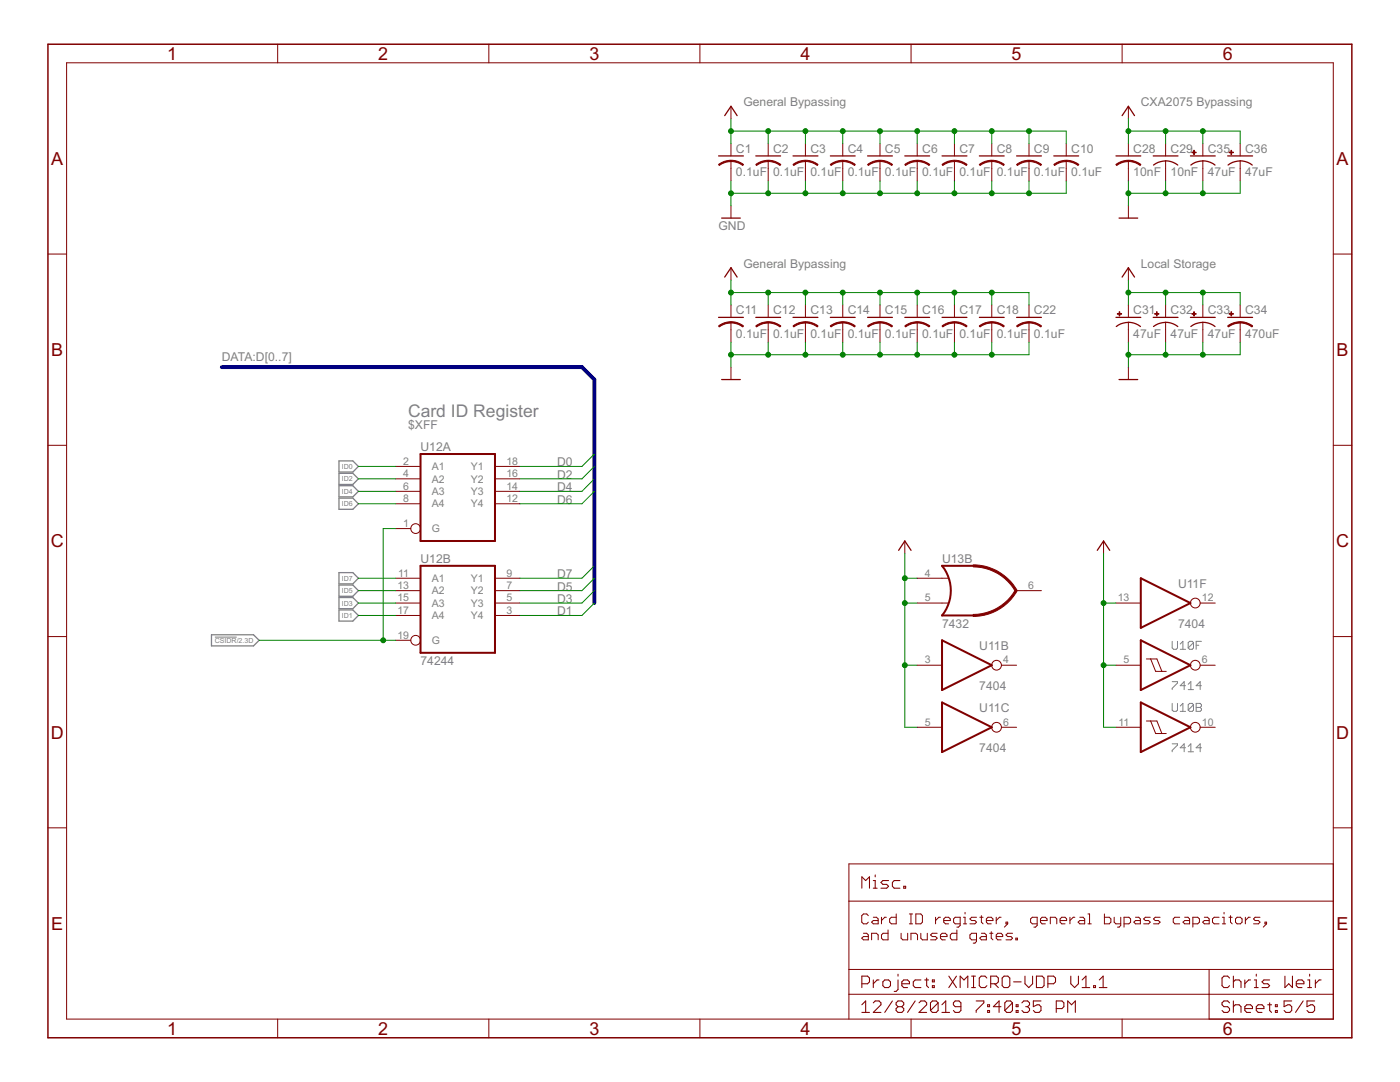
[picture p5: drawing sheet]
<svg xmlns="http://www.w3.org/2000/svg" width="279mm" height="216mm" viewBox="0 0 279 216" stroke-linecap="round" stroke-linejoin="round" font-family="sans-serif">
<g fill="none" stroke="#808080" stroke-width=".2">
<path d="M42.9 127.1h4.3M233.9 136h1.1v.3l-1.1 1.1v.2M233.9 128v1.3l.3 .3h.5l.3-.3v-1.3M235.5 129.6h1.1M235.5 128.5l.6-.5v1.6M236.6 136.8h-1.1l.8-.8v1.6M237.1 136.5l.6-.5v1.6M237.1 137.6h1.1M238.2 128.2v1.1l-.3 .3h-.5l-.3-.3M238.2 128.2l-.3-.2h-.5l-.3 .2v1.1M238.2 128.2l-1.1 1.1M238.7 128.8h.5"/>
<path d="M239.8 136.8h-1.1l.8-.8v1.6M239.8 128h-1.1v1.6M233.9 140.4v1.3l.3 .2h.5l.3-.2v-1.3M233.9 148.4h1.1v.3l-1.1 1v.3M235.5 140.9l.6-.5v1.5M235.5 141.9h1.1M236.6 149.2h-1.1l.8-.8v1.6M237.1 148.9l.6-.5v1.6M237.1 150h1.1M238.2 140.6l-.3-.2h-.5l-.3 .2v1.1M238.2 140.6v1.1l-.3 .2h-.5l-.3-.2M238.2 140.6l-1.1 1.1"/>
<path d="M238.7 140.4h.8l.3 .2v.3l-.3 .3 .3 .2v.3l-.3 .2h-.8zM238.7 141.2h.8M239.8 149.2h-1.1l.8-.8v1.6"/>
</g>
<path d="M67.6 99.4h2.8l1.1 1.1-1.1 1.1h-2.8zM67.6 92h2.8l1.1 1.1-1.1 1.1h-2.8zM67.6 94.4h2.8l1.1 1.1-1.1 1.2h-2.8zM67.6 96.9h2.8l1.1 1.1-1.1 1.1h-2.8zM67.6 114.3h2.8l1.1 1.1-1.1 1.1h-2.8zM67.6 116.7h2.8l1.1 1.2-1.1 1.1h-2.8zM67.6 119.2h2.8l1.1 1.1-1.1 1.2h-2.8zM42.2 126.7h8.4l1.1 1.1-1.1 1.1h-8.4zM67.6 121.7h2.8l1.1 1.1-1.1 1.1h-2.8z" fill="none" stroke="#808080" stroke-width=".25"/>
<path d="M9.6 8.8h260.2v198.3h-260.2z" fill="none" stroke="#800000" stroke-width=".3"/>
<g fill="none" stroke="#800000" stroke-width=".2">
<path d="M13.3 12.5h252.8v190.8h-252.8zM55.4 8.8v3.7M97.6 8.8v3.7M139.7 8.8v3.7M181.8 8.8v3.7M223.9 8.8v3.7M145.9 21.2v2.5M145.9 28.6v2.5M145.9 32.1v4M153.3 28.6v2.5M153.3 32.1v4M160.7 28.6v2.5"/>
<path d="M160.7 32.1v4M168.2 28.6v2.5M168.2 32.1v4M175.6 28.6v2.5M175.6 32.1v4M183 28.6v2.5M183 32.1v4M190.5 28.6v2.5M190.5 32.1v4M197.9 28.6v2.5M197.9 32.1v4M205.4 28.6v2.5"/>
<path d="M205.4 32.1v4M212.8 28.6v2.5M212.8 32.1v4M225.2 21.2v2.5M225.2 28.6v2.5M225.2 32.1v4M232.6 28.6v2.5M232.6 32.1v4M240.1 28.6v2.5M240.1 32.1v4M247.5 28.6v2.5M247.5 32.1v4"/>
<path d="M9.6 50.7h3.7M145.9 41v2.5M145.9 53.4v2.5M225.2 41v2.5M225.2 53.4v2.5M266.1 50.7h3.7M145.9 60.9v2.4M145.9 64.3v4M145.9 73.3v2.4M153.3 60.9v2.4M153.3 64.3v4M160.7 60.9v2.4"/>
<path d="M160.7 64.3v4M168.2 60.9v2.4M168.2 64.3v4M175.6 60.9v2.4M175.6 64.3v4M183 60.9v2.4M183 64.3v4M190.5 60.9v2.4M190.5 64.3v4M197.9 60.9v2.4M197.9 64.3v4M205.4 60.9v2.4"/>
<path d="M205.4 64.3v4M225.2 60.9v2.4M225.2 64.3v4M225.2 73.3v2.4M232.6 60.9v2.4M232.6 64.3v4M240.1 60.9v2.4M240.1 64.3v4M247.5 60.9v2.4M247.5 64.3v4M9.6 88.9h3.7M79 93.1h4.9"/>
<path d="M79 95.5h4.9M79 98h4.9M98.8 93.1h4.9M98.8 95.5h4.9M98.8 98h4.9M266.1 88.9h3.7M79 105.5h3M79 100.5h4.9M79 115.4h4.9M79 117.9h4.9M98.8 100.5h4.9M98.8 115.4h4.9"/>
<path d="M98.8 117.9h4.9M180.6 107.9v2.5M183 115.4h6.3M202.9 117.9h4.9M220.2 107.9v2.5M9.6 127h3.7M79 127.8h3M79 120.3h4.9M79 122.8h4.9M98.8 120.3h4.9M98.8 122.8h4.9M183 120.3h6.3"/>
<path d="M183 132.7h5M199.9 132.7h3M222.7 120.3h5M222.7 132.7h5M228.8 131.5h2.1l1 2.5M229.6 131.5l1 2.5h2.1M239.5 120.3h3M239.5 132.7h3M266.1 127h3.7M183 145.1h5M199.9 145.1h3M222.7 145.1h5"/>
<path d="M228.8 143.9h2.1l1 2.5M229.6 143.9l1 2.5h2.1M239.5 145.1h3M9.6 165.2h3.7M169.4 179.8h96.7M266.1 165.2h3.7M266.1 172.4h-96.7v30.9M169.4 193.4h96.7M169.4 198.4h96.7M172.3 186.2h.7l.3 .4v.9h-1l-.3-.3 .3-.3h1M173.3 182.7l-.3-.3h-.7l-.3 .3v1.3l.3 .3h.7l.3-.3M173.9 187.5v-1.3h1l.4 .4v.9"/>
<path d="M174.3 183h.6l.4 .4v.9h-1l-.4-.3 .4-.3h1M175.9 183v1.3M176.9 183h-.3l-.7 .7M177.2 185.6v1.9h-1l-.3-.3v-.6l.3-.4h1M178.9 182.4v1.9h-1l-.4-.3v-.6l.4-.4h1M179.8 186.2v1l.4 .3h.9v-1.3M181.5 182.4h.6M181.5 184.3h.6M181.8 182.4v1.9M181.8 187.5v-1.3h1l.3 .4v.9M182.8 182.4h1l.3 .3v1.3l-.3 .3h-1zM183.8 186.2v1l.3 .3h1v-1.3"/>
<path d="M186.7 183v1.3M187 186.2h-.9l-.4 .4 .4 .3h.6l.3 .3-.3 .3h-1M187.7 183h-.3l-.7 .7M187.7 186.9h1.3v-.3l-.3-.4h-.7l-.3 .4v.6l.3 .3h.7M188.3 183.7h1.4v-.3l-.4-.4h-.6l-.4 .4v.6l.4 .3h.6M191 185.6v1.9h-1l-.3-.3v-.6l.3-.4h1M191.6 184.3h-1l-.3-.3v-.6l.3-.4h1v1.7l-.3 .3h-.3M192.3 184.3h.6M192.3 183h.3v1.3M192.6 182.1v.3M194.9 183h-1l-.3 .4 .3 .3h.7l.3 .3-.3 .3h-1M194.9 187.5h-1l-.3-.3v-.6l.3-.4h1v1.7l-.3 .3h-.4"/>
<path d="M195.5 183h.7M195.9 182.7v1.3l.3 .3M195.9 186.2h.6l.3 .4v.9h-.9l-.4-.3 .4-.3h.9M196.8 183.7h1.4v-.3l-.4-.4h-.6l-.4 .4v.6l.4 .3h.6M197.5 186.2h.7M197.8 185.9v1.3l.4 .3M198.8 183v1.3M198.8 186.9h1.3v-.3l-.3-.4h-.7l-.3 .4v.6l.3 .3h.7M199.8 183h-.3l-.7 .7M200.8 184h.3v.3h-.3zM201.1 184.3l-.7 .7M202.1 186.2h-1l-.3 .4 .3 .3h.7l.3 .3-.3 .3h-1"/>
<path d="M202.7 187.2h.4v.3h-.4zM207 184.3h-1l-.3-.3v-.6l.3-.4h1v1.7l-.3 .3h-.4M207.6 183.7h1.4v-.3l-.4-.4h-.6l-.4 .4v.6l.4 .3h.6M209.6 184.3v-1.3h1l.3 .4v.9M211.6 183.7h1.3v-.3l-.3-.4h-.7l-.3 .4v.6l.3 .3h.7M213.5 183v1.3M214.5 183h-.3l-.7 .7M215.5 183h.7l.3 .4v.9h-1l-.3-.3 .3-.3h1M217.1 182.4h.3v1.9M217.1 184.3h.7M220.4 182.4v1.9h1l.3-.3v-.6l-.3-.4h-1M222.4 183v1l.3 .3h1"/>
<path d="M223.7 183v1.7l-.3 .3h-.4M224.3 184.3h1l.3-.3v-.6l-.3-.4h-1v2M226.6 183h.7l.3 .4v.9h-1l-.3-.3 .3-.3h1M229.6 183h-1l-.4 .4 .4 .3h.6l.4 .3-.4 .3h-1M231.5 183h-1l-.3 .4 .3 .3h.7l.3 .3-.3 .3h-1M235.4 183h-.9l-.4 .4v.6l.4 .3h.9M236.4 183h.7l.3 .4v.9h-1l-.3-.3 .3-.3h1M238.1 184.3h.9l.4-.3v-.6l-.4-.4h-.9v2M240.3 183h.7l.3 .4v.9h-1l-.3-.3 .3-.3h1M241.3 193.4v9.9M243.3 183h-1l-.3 .4v.6l.3 .3h1M243.9 184.3h.7"/>
<path d="M243.9 183h.4v1.3M244.3 182.1v.3M245.3 183h.6M245.6 182.7v1.3l.3 .3M246.9 183h.6l.4 .4v.6l-.4 .3h-.6l-.3-.3v-.6zM248.5 183v1.3M249.5 183h-.3l-.7 .7M251.5 183h-1l-.3 .4 .3 .3h.6l.4 .3-.4 .3h-.9M252.5 184h.3v.3h-.3zM252.8 184.3l-.7 .7M55.4 203.3v3.8M97.6 203.3v3.8"/>
<path d="M139.7 203.3v3.8M181.8 203.3v3.8M223.9 203.3v3.8"/>
<circle cx="83" cy="105.5" r=".97"/>
<circle cx="83" cy="127.8" r=".97"/>
<circle cx="198.9" cy="132.7" r=".97"/>
<circle cx="238.5" cy="120.3" r=".97"/>
<circle cx="238.5" cy="132.7" r=".97"/>
<circle cx="198.9" cy="145.1" r=".97"/>
<circle cx="238.5" cy="145.1" r=".97"/>
</g>
<g fill="none" stroke="#800000" stroke-width=".21">
<path d="M172 177.2v-2.2l.8 .7 .7-.7v2.2M174.3 175.7h.4v1.5M174.3 177.2h.7M174.7 174.6v.4M177.3 175.7h-1.1l-.4 .4 .4 .4h.8l.3 .3-.3 .4h-1.2M179.6 175.7h-1.1l-.4 .4v.7l.4 .4h1.1M180.4 176.8h.3v.4h-.3zM172 196.3h1.1l.4-.4v-.7l-.4-.4h-1.1v2.3M174.3 195.5v1.6M175.4 195.5h-.4l-.7 .8M176.6 195.5h.7l.4 .4v.8l-.4 .4h-.7l-.4-.4v-.8zM178.1 199.7l-1.5 2.3"/>
<path d="M179.2 195.5v1.9l-.4 .4h-.3M179.2 194.4v.4M180 196.3h1.5v-.4l-.4-.4h-.7l-.4 .4v.8l.4 .4h.7M182.6 199.7l-1.5 2.3M183.8 195.5h-1.2l-.3 .4v.8l.3 .4h1.2M184.6 195.5h.7M184.9 195.2v1.5l.4 .4M186.1 195.5h.4v.4h-.4zM186.1 196.7h.4v.4h-.4zM189.4 194.8l1.5 2.3M190.9 194.8l-1.5 2.3M191.6 197.1v-2.3l.8 .7 .7-.7v2.3"/>
<path d="M193.9 194.8h.8M193.9 197.1h.8M194.3 194.8v2.3M194.8 199.7h1.5v.4l-1.5 1.5v.4M197 195.2l-.4-.4h-.8l-.4 .4v1.5l.4 .4h.8l.4-.4M197.7 196.3h1.2l.3-.4v-.7l-.3-.4h-1.2v2.3M198.5 196.3l.7 .8M200.4 194.8h.7l.4 .4v1.5l-.4 .4h-.7l-.4-.4v-1.5zM202.3 195.9h1.5M204.6 194.8v1.5l.7 .8 .8-.8v-1.5M206.8 194.8h1.2l.4 .4v1.5l-.4 .4h-1.2zM207.8 199.7h-1.6v1.2l.8-.4h.4l.4 .4v.7l-.4 .4h-.8l-.4-.4"/>
<path d="M209.1 196.3h1.2l.4-.4v-.7l-.4-.4h-1.2v2.3M213.7 194.8v1.5l.8 .8 .7-.8v-1.5M216 197.1h1.5M216 195.5l.7-.7v2.3M218.2 196.7h.4v.4h-.4zM219.4 197.1h1.5M219.4 195.5l.8-.7v2.3M245.4 195.2l-.4-.4h-.7l-.4 .4v1.5l.4 .4h.7l.4-.4M246.1 195.9l.4-.4h.8l.4 .4v1.2M246.1 194.8v2.3M246.1 199.7v2.3M248.4 195.5v1.6"/>
<path d="M249.6 195.5h-.4l-.8 .8M250.3 195.5h.4v1.6M250.3 197.1h.8M250.7 194.4v.4M253.4 195.5h-1.2l-.3 .4 .3 .4h.8l.4 .4-.4 .4h-1.1M256.4 194.8v2.3l.8-.8 .7 .8v-2.3M257.8 199.7h-1.5v1.2l.7-.4h.4l.4 .4v.7l-.4 .4h-.8l-.3-.4M258.7 196.3h1.5v-.4l-.4-.4h-.7l-.4 .4v.8l.4 .4h.7M260.1 199.7l-1.5 2.3M261 195.5h.4v1.6M261 197.1h.7M261.4 194.4v.4"/>
<path d="M262.4 199.7h-1.6v1.2l.8-.4h.4l.4 .4v.7l-.4 .4h-.8l-.4-.4M262.5 195.5v1.6M263.7 195.5h-.4l-.8 .8M172 202h1.5M172 200.5l.8-.8v2.3M174.3 200.1l.4-.4h.7l.4 .4v.4l-1.5 1.5h1.5M179.2 200.9l-.4-.4v-.4l.4-.4h.8l.4 .4v.4l-.4 .4M179.2 200.9l-.4 .4v.3l.4 .4h.8l.4-.4v-.3l-.4-.4M179.2 200.9h.8M183.4 200.1l.4-.4h.8l.3 .4v.4l-1.5 1.5h1.5M187.2 200.1l-.4-.4h-.7l-.4 .4v1.5M187.2 200.1v1.5l-.4 .4h-.7l-.4-.4"/>
<path d="M187.2 200.1l-1.5 1.5M188 202h1.5M188 200.5l.7-.8v2.3M191.8 200.9h-1.2l-.3-.4v-.4l.3-.4h.8l.4 .4v1.5l-.4 .4h-.8l-.3-.4M197.1 200.5h.4v.4h-.4zM197.1 201.6h.4v.4h-.4zM199.8 200.9h-1.6l1.2-1.2v2.3M202.1 200.1l-.4-.4h-.8l-.4 .4v1.5M202.1 200.1v1.5l-.4 .4h-.8l-.4-.4M202.1 200.1l-1.6 1.5M202.8 200.5h.4v.4h-.4zM202.8 201.6h.4v.4h-.4z"/>
<path d="M203.9 200.1l.4-.4h.8l.4 .4v.4l-.4 .4M204.7 200.9h.4M205.1 200.9l.4 .4v.3l-.4 .4h-.8l-.4-.4M210.8 201.3h1.1l.4-.4v-.8l-.4-.4h-1.1v2.3M213.1 202v-2.3l.7 .8 .8-.8v2.3M245.4 200.1l-.4-.4h-.7l-.4 .4v.4l.4 .4h.7l.4 .4v.3l-.4 .4h-.7l-.4-.4M246.1 200.9l.4-.4h.8l.4 .4v1.1M248.4 201.3h1.6v-.4l-.4-.4h-.8l-.4 .4v.7l.4 .4h.8M250.7 201.3h1.5v-.4l-.3-.4h-.8l-.4 .4v.7l.4 .4h.8M253 200.5h.8M253.4 200.1v1.5l.4 .4M254.5 200.5h.4v.4h-.4z"/>
<path d="M254.5 201.6h.4v.4h-.4z"/>
</g>
<path d="M83.9 90.6h14.9v17.3h-14.9zM83.9 112.9h14.9v17.4h-14.9zM194.2 112.9h-6.2a7.9 7.9 0 0 1 0 9.9h6.2M227.7 115.4l9.9 4.9-9.9 5zM188 127.8l9.9 4.9-9.9 5zM227.7 127.8l9.9 4.9-9.9 5zM188 140.2l9.9 4.9-9.9 5zM227.7 140.2l9.9 4.9-9.9 5z" fill="none" stroke="#800000" stroke-width=".4"/>
<g fill="#800000" stroke="#800000" stroke-width=".2">
<path d="M194.2 122.6a9.6 9.6 0 0 0 8.4-4.9l.4 .2a10 10 0 0 1-8.8 5.1z" fill-rule="evenodd"/>
<path d="M194.2 112.7a10 10 0 0 1 8.8 5.1l-.4 .2a9.6 9.6 0 0 0-8.4-4.9z" fill-rule="evenodd"/>
<path d="M183 64.2l1.4 .2 1.2 .6-.2 .2-.9-.5-1.5-.3z" fill-rule="evenodd"/>
<path d="M180.6 65l1.1-.6 1.3-.2v.3l-.9 .1-1.4 .6z" fill-rule="evenodd"/>
<path d="M175.6 64.2l1.4 .2 1.1 .6-.1 .2-.9-.5-1.5-.3z" fill-rule="evenodd"/>
<path d="M173.1 65l1.2-.6 1.3-.2v.3l-1 .1-1.3 .6z" fill-rule="evenodd"/>
<path d="M168.2 64.2l1.3 .2 1.2 .6-.2 .2-.8-.5-1.5-.3z" fill-rule="evenodd"/>
<path d="M165.7 65l1.2-.6 1.3-.2v.3l-1 .1-1.3 .6z" fill-rule="evenodd"/>
<path d="M153.3 64.2l1.3 .2 1.2 .6-.1 .2-.9-.5-1.5-.3z" fill-rule="evenodd"/>
<path d="M150.8 65l1.2-.6 1.3-.2v.3l-1 .1-1.3 .6z" fill-rule="evenodd"/>
<path d="M160.7 32l1.4 .2 1.2 .6-.2 .2-.9-.5-1.5-.3z" fill-rule="evenodd"/>
<path d="M158.3 32.8l1.1-.6 1.3-.2v.2l-.9 .2-1.4 .6z" fill-rule="evenodd"/>
<path d="M175.6 32l1.4 .2 1.1 .6-.1 .2-.9-.5-1.5-.3z" fill-rule="evenodd"/>
<path d="M173.1 32.8l1.2-.6 1.3-.2v.2l-1 .2-1.3 .6z" fill-rule="evenodd"/>
<path d="M153.3 32l1.3 .2 1.2 .6-.1 .2-.9-.5-1.5-.3z" fill-rule="evenodd"/>
<path d="M150.8 32.8l1.2-.6 1.3-.2v.2l-1 .2-1.3 .6z" fill-rule="evenodd"/>
<path d="M168.2 32l1.3 .2 1.2 .6-.2 .2-.8-.5-1.5-.3z" fill-rule="evenodd"/>
<path d="M165.7 32.8l1.2-.6 1.3-.2v.2l-1 .2-1.3 .6z" fill-rule="evenodd"/>
<path d="M183 32l1.4 .2 1.2 .6-.2 .2-.9-.5-1.5-.3z" fill-rule="evenodd"/>
<path d="M180.6 32.8l1.1-.6 1.3-.2v.2l-.9 .2-1.4 .6z" fill-rule="evenodd"/>
<path d="M197.9 64.2l1.3 .2 1.2 .6-.1 .2-.9-.5-1.5-.3z" fill-rule="evenodd"/>
<path d="M195.4 65l1.2-.6 1.3-.2v.3l-1 .1-1.3 .6z" fill-rule="evenodd"/>
<path d="M247.5 64.2l1.3 .2 1.2 .6-.1 .2-.9-.5-1.5-.3z" fill-rule="evenodd"/>
<path d="M245 65l1.2-.6 1.3-.2v.3l-1 .1-1.3 .6z" fill-rule="evenodd"/>
<path d="M145.9 32l1.3 .2 1.2 .6-.2 .2-.8-.5-1.5-.3z" fill-rule="evenodd"/>
<path d="M143.4 32.8l1.2-.6 1.3-.2v.2l-1 .2-1.3 .6z" fill-rule="evenodd"/>
<path d="M160.7 64.2l1.4 .2 1.2 .6-.2 .2-.9-.5-1.5-.3z" fill-rule="evenodd"/>
<path d="M158.3 65l1.1-.6 1.3-.2v.3l-.9 .1-1.4 .6z" fill-rule="evenodd"/>
<path d="M205.4 32l1.3 .2 1.2 .6-.2 .2-.9-.5-1.4-.3z" fill-rule="evenodd"/>
<path d="M202.9 32.8l1.1-.6 1.4-.2v.2l-1 .2-1.4 .6z" fill-rule="evenodd"/>
<path d="M197.9 32l1.3 .2 1.2 .6-.1 .2-.9-.5-1.5-.3z" fill-rule="evenodd"/>
<path d="M195.4 32.8l1.2-.6 1.3-.2v.2l-1 .2-1.3 .6z" fill-rule="evenodd"/>
<path d="M190.5 32l1.3 .2 1.2 .6-.2 .2-.8-.5-1.5-.3z" fill-rule="evenodd"/>
<path d="M188 32.8l1.2-.6 1.3-.2v.2l-1 .2-1.3 .6z" fill-rule="evenodd"/>
<path d="M212.8 32l1.3 .2 1.2 .6-.2 .2-.8-.5-1.5-.3z" fill-rule="evenodd"/>
<path d="M210.3 32.8l1.2-.6 1.3-.2v.2l-1 .2-1.3 .6z" fill-rule="evenodd"/>
<path d="M145.9 64.2l1.3 .2 1.2 .6-.2 .2-.8-.5-1.5-.3z" fill-rule="evenodd"/>
<path d="M143.4 65l1.2-.6 1.3-.2v.3l-1 .1-1.3 .6z" fill-rule="evenodd"/>
<path d="M190.5 64.2l1.3 .2 1.2 .6-.2 .2-.8-.5-1.5-.3z" fill-rule="evenodd"/>
<path d="M188 65l1.2-.6 1.3-.2v.3l-1 .1-1.3 .6z" fill-rule="evenodd"/>
<path d="M205.4 64.2l1.3 .2 1.2 .6-.2 .2-.9-.5-1.4-.3z" fill-rule="evenodd"/>
<path d="M202.9 65l1.1-.6 1.4-.2v.3l-1 .1-1.4 .6z" fill-rule="evenodd"/>
<path d="M225.2 32l1.3 .2 1.2 .6-.2 .2-.8-.5-1.5-.3z" fill-rule="evenodd"/>
<path d="M222.7 32.8l1.2-.6 1.3-.2v.2l-1 .2-1.3 .6z" fill-rule="evenodd"/>
</g>
<g fill="none" stroke="#800000" stroke-width=".25">
<path d="M143.4 31.1h5M144.6 23.1l1.3-1.9 1.2 1.9M150.8 31.1h5M158.3 31.1h4.9M165.7 31.1h5M173.1 31.1h5M180.6 31.1h4.9M188 31.1h5M195.5 31.1h4.9M202.9 31.1h4.9M210.3 31.1h5M222.7 31.1h5"/>
<path d="M223.9 23.1l1.3-1.9 1.2 1.9M230.1 31.1h5M232.6 32.1l1.5 .3 1 .5M232.6 32.1l-1.5 .3-.9 .5M237.6 31.1h4.9M240.1 32.1l1.5 .3 .9 .5M240.1 32.1l-1.6 .3-.8 .5M245 31.1h5M247.5 32.1l1.5 .3 .9 .5M247.5 32.1l-1.5 .3-.9 .5M144 43.5h3.7M144.6 55.3l1.3-1.9 1.2 1.9"/>
<path d="M223.3 43.5h3.8M223.9 55.3l1.3-1.9 1.2 1.9M143.4 63.3h5M144 75.7h3.7M150.8 63.3h5M158.3 63.3h4.9M165.7 63.3h5M173.1 63.3h5M180.6 63.3h4.9M188 63.3h5M195.5 63.3h4.9M202.9 63.3h4.9"/>
<path d="M222.7 63.3h5M222.8 65.2a3.9 3.9 0 0 1 4.8 0M223.3 75.7h3.8M230.1 63.3h5M230.2 65.2a3.9 3.9 0 0 1 4.9 0M237.6 63.3h4.9M237.7 65.2a3.9 3.9 0 0 1 4.8 0M245 63.3h5M179.3 109.8l1.3-1.9 1.2 1.9M219 109.8l1.2-1.9 1.3 1.9"/>
</g>
<g fill="#800000" stroke="#800000" stroke-width=".2">
<path d="M245.3 62.6h.8v.1h-.8z"/>
<path d="M245.7 62.2h.1v.9h-.1z"/>
<path d="M230.4 62.6h.9v.1h-.9z"/>
<path d="M230.8 62.2h.1v.9h-.1z"/>
<path d="M223 62.6h.8v.1h-.8z"/>
<path d="M223.4 62.2h.1v.9h-.1z"/>
<path d="M237.9 62.6h.8v.1h-.8z"/>
<path d="M238.2 62.2h.2v.9h-.2z"/>
<path d="M245.3 30.4h.8v.1h-.8z"/>
<path d="M245.7 30h.1v.8h-.1z"/>
<path d="M237.9 30.4h.8v.1h-.8z"/>
<path d="M238.2 30h.2v.8h-.2z"/>
</g>
<path d="M44.3 73.3h71.8l2.5 2.4v44.6" fill="none" stroke="#000080" stroke-width=".76"/>
<g fill="none" stroke="#008000" stroke-width=".2">
<path d="M145.9 23.7v4.9M145.9 36.1v4.9M145.9 26.2h66.9v2.4M153.3 26.2v2.4M153.3 36.1v2.5M160.7 26.2v2.4M160.7 36.1v2.5M168.2 26.2v2.4M168.2 36.1v2.5M175.6 26.2v2.4M175.6 36.1v2.5M183 26.2v2.4"/>
<path d="M183 36.1v2.5M190.5 26.2v2.4M190.5 36.1v2.5M197.9 26.2v2.4M197.9 36.1v2.5M205.4 26.2v2.4M205.4 36.1v2.5M212.8 36.1v2.5h-66.9M225.2 26.2h22.3v2.4M225.2 23.7v4.9M225.2 36.1v4.9M232.6 26.2v2.4"/>
<path d="M232.6 36.1v2.5M240.1 26.2v2.4M240.1 36.1v2.5M247.5 36.1v2.5h-22.3M145.9 55.9v5M145.9 58.4h59.5v2.5M153.3 58.4v2.5M160.7 58.4v2.5M168.2 58.4v2.5M175.6 58.4v2.5M183 58.4v2.5M190.5 58.4v2.5"/>
<path d="M197.9 58.4v2.5M225.2 58.4h22.3v2.5M225.2 55.9v5M232.6 58.4v2.5M240.1 58.4v2.5M145.9 68.3v5M153.3 68.3v2.5M160.7 68.3v2.5M168.2 68.3v2.5M175.6 68.3v2.5M183 68.3v2.5M190.5 68.3v2.5"/>
<path d="M197.9 68.3v2.5M205.4 68.3v2.5h-59.5M225.2 68.3v5M232.6 68.3v2.5M240.1 68.3v2.5M247.5 68.3v2.5h-22.3M71.5 98h7.5M71.5 95.5h7.5M71.5 93.1h7.5M118.6 98l-2.5 2.5h-12.4M118.6 95.5l-2.5 2.5h-12.4M118.6 93.1l-2.5 2.4h-12.4"/>
<path d="M118.6 90.6l-2.5 2.5h-12.4M71.5 115.4h7.5M71.5 100.5h7.5M71.5 117.9h7.5M79 105.5h-2.5v22.3M118.6 112.9l-2.5 2.5h-12.4M118.6 115.4l-2.5 2.5h-12.4M118.6 117.9l-2.5 2.4h-12.4M180.6 115.4h2.4M180.6 110.4v34.7h2.4M220.2 110.4v34.7h2.5M51.7 127.8h27.3"/>
<path d="M71.5 120.3h7.5M71.5 122.8h7.5M118.6 120.3l-2.5 2.5h-12.4M180.6 120.3h2.4M180.6 132.7h2.4M220.2 120.3h2.5M220.2 132.7h2.5"/>
</g>
<g fill="#008000" stroke="#008000" stroke-width=".2">
<circle cx="76.5" cy="127.8" r=".49"/>
<circle cx="180.6" cy="132.7" r=".49"/>
<circle cx="180.6" cy="115.4" r=".49"/>
<circle cx="180.6" cy="120.3" r=".49"/>
<circle cx="145.9" cy="26.2" r=".49"/>
<circle cx="153.3" cy="26.2" r=".49"/>
<circle cx="160.7" cy="26.2" r=".49"/>
<circle cx="168.2" cy="26.2" r=".49"/>
<circle cx="175.6" cy="26.2" r=".49"/>
<circle cx="183" cy="26.2" r=".49"/>
<circle cx="190.5" cy="26.2" r=".49"/>
<circle cx="197.9" cy="26.2" r=".49"/>
<circle cx="205.4" cy="26.2" r=".49"/>
<circle cx="145.9" cy="58.4" r=".49"/>
<circle cx="153.3" cy="58.4" r=".49"/>
<circle cx="160.7" cy="58.4" r=".49"/>
<circle cx="168.2" cy="58.4" r=".49"/>
<circle cx="175.6" cy="58.4" r=".49"/>
<circle cx="183" cy="58.4" r=".49"/>
<circle cx="190.5" cy="58.4" r=".49"/>
<circle cx="197.9" cy="58.4" r=".49"/>
<circle cx="240.1" cy="58.4" r=".49"/>
<circle cx="225.2" cy="58.4" r=".49"/>
<circle cx="232.6" cy="58.4" r=".49"/>
<circle cx="220.2" cy="132.7" r=".49"/>
<circle cx="220.2" cy="120.3" r=".49"/>
<circle cx="225.2" cy="26.2" r=".49"/>
<circle cx="232.6" cy="26.2" r=".49"/>
<circle cx="240.1" cy="26.2" r=".49"/>
<circle cx="205.4" cy="38.6" r=".49"/>
<circle cx="197.9" cy="38.6" r=".49"/>
<circle cx="190.5" cy="38.6" r=".49"/>
<circle cx="183" cy="38.6" r=".49"/>
<circle cx="175.6" cy="38.6" r=".49"/>
<circle cx="168.2" cy="38.6" r=".49"/>
<circle cx="160.7" cy="38.6" r=".49"/>
<circle cx="153.3" cy="38.6" r=".49"/>
<circle cx="145.9" cy="38.6" r=".49"/>
<circle cx="145.9" cy="70.8" r=".49"/>
<circle cx="153.3" cy="70.8" r=".49"/>
<circle cx="160.7" cy="70.8" r=".49"/>
<circle cx="168.2" cy="70.8" r=".49"/>
<circle cx="175.6" cy="70.8" r=".49"/>
<circle cx="197.9" cy="70.8" r=".49"/>
<circle cx="190.5" cy="70.8" r=".49"/>
<circle cx="183" cy="70.8" r=".49"/>
<circle cx="240.1" cy="70.8" r=".49"/>
<circle cx="232.6" cy="70.8" r=".49"/>
<circle cx="225.2" cy="70.8" r=".49"/>
<circle cx="225.2" cy="38.6" r=".49"/>
<circle cx="240.1" cy="38.6" r=".49"/>
<circle cx="232.6" cy="38.6" r=".49"/>
</g>
<g font-size="4" fill="#800000">
<text x="33.4" y="11.9">1</text>
<text x="75.5" y="11.9">2</text>
<text x="117.6" y="11.9">3</text>
<text x="159.8" y="11.9">4</text>
<text x="201.9" y="11.9">5</text>
<text x="244" y="11.9">6</text>
<text x="10.2" y="32.9">A</text>
<text x="266.8" y="32.9">A</text>
<text x="10.2" y="71.1">B</text>
<text x="266.8" y="71.1">B</text>
<text x="10.1" y="109.2">C</text>
<text x="266.6" y="109.2">C</text>
<text x="10.1" y="147.4">D</text>
<text x="266.6" y="147.4">D</text>
<text x="10.2" y="185.5">E</text>
<text x="266.8" y="185.5">E</text>
<text x="33.4" y="206.5">1</text>
<text x="75.5" y="206.5">2</text>
<text x="117.6" y="206.5">3</text>
<text x="159.8" y="206.5">4</text>
<text x="201.9" y="206.5">5</text>
<text x="244" y="206.5">6</text>
</g>
<text font-size="3.9" fill="#808080" x="81.4" y="83.2">Card ID Register</text>
<g font-size="2.7" fill="#808080">
<text x="148.4" y="21.2">General Bypassing</text>
<text x="227.7" y="21.2">CXA2075 Bypassing</text>
<text x="146.9" y="35.2">0.1uF</text>
<text x="146.9" y="30.5">C1</text>
<text x="154.3" y="35.2">0.1uF</text>
<text x="154.3" y="30.5">C2</text>
<text x="161.7" y="35.2">0.1uF</text>
<text x="161.7" y="30.5">C3</text>
<text x="169.2" y="35.2">0.1uF</text>
<text x="169.2" y="30.5">C4</text>
<text x="176.6" y="35.2">0.1uF</text>
<text x="176.6" y="30.5">C5</text>
<text x="184" y="35.2">0.1uF</text>
<text x="184" y="30.5">C6</text>
<text x="191.5" y="35.2">0.1uF</text>
<text x="191.5" y="30.5">C7</text>
<text x="198.9" y="35.2">0.1uF</text>
<text x="198.9" y="30.5">C8</text>
<text x="206.4" y="35.2">0.1uF</text>
<text x="206.4" y="30.5">C9</text>
<text x="213.8" y="35.2">0.1uF</text>
<text x="213.8" y="30.5">C10</text>
<text x="226.2" y="35.2">10nF</text>
<text x="226.2" y="30.5">C28</text>
<text x="233.6" y="35.2">10nF</text>
<text x="233.6" y="30.5">C29</text>
<text x="241" y="35.2">47uF</text>
<text x="241" y="30.5">C35</text>
<text x="248.5" y="35.2">47uF</text>
<text x="248.5" y="30.5">C36</text>
<text x="143.4" y="46">GND</text>
<text x="148.4" y="53.4">General Bypassing</text>
<text x="227.7" y="53.4">Local Storage</text>
<text x="146.9" y="62.7">C11</text>
<text x="154.3" y="62.7">C12</text>
<text x="161.7" y="62.7">C13</text>
<text x="169.2" y="62.7">C14</text>
<text x="176.6" y="62.7">C15</text>
<text x="184" y="62.7">C16</text>
<text x="191.5" y="62.7">C17</text>
<text x="198.9" y="62.7">C18</text>
<text x="206.4" y="62.7">C22</text>
<text x="226.2" y="62.7">C31</text>
<text x="233.6" y="62.7">C32</text>
<text x="241" y="62.7">C33</text>
<text x="248.5" y="62.7">C34</text>
<text x="146.9" y="67.4">0.1uF</text>
<text x="154.3" y="67.4">0.1uF</text>
<text x="161.7" y="67.4">0.1uF</text>
<text x="169.2" y="67.4">0.1uF</text>
<text x="176.6" y="67.4">0.1uF</text>
<text x="184" y="67.4">0.1uF</text>
<text x="191.5" y="67.4">0.1uF</text>
<text x="198.9" y="67.4">0.1uF</text>
<text x="206.4" y="67.4">0.1uF</text>
<text x="226.2" y="67.4">47uF</text>
<text x="233.6" y="67.4">47uF</text>
<text x="241" y="67.4">47uF</text>
<text x="248.5" y="67.4">470uF</text>
<text x="44.3" y="72">DATA:D[0..7]</text>
<text x="81.4" y="85.6">$XFF</text>
<text x="83.9" y="90">U12A</text>
<text x="111.2" y="95.6">D2</text>
<text x="111.2" y="93.1">D0</text>
<text x="111.2" y="100.5">D6</text>
<text x="111.2" y="98">D4</text>
<text x="83.9" y="112.3">U12B</text>
<text x="188" y="112.3">U13B</text>
<text x="111.2" y="115.4">D7</text>
<text x="111.2" y="117.9">D5</text>
<text x="235.1" y="117.2">U11F</text>
<text x="111.2" y="120.3">D3</text>
<text x="111.2" y="122.8">D1</text>
<text x="188" y="125.3">7432</text>
<text x="235.1" y="125.3">7404</text>
<text x="195.4" y="129.6">U11B</text>
<text x="83.9" y="132.7">74244</text>
<text x="195.4" y="137.7">7404</text>
<text x="195.4" y="142">U11C</text>
<text x="195.4" y="150.1">7404</text>
</g>
<g font-size="2.3" fill="#808080">
<text x="80.5" y="92.7">2</text>
<text x="80.5" y="95.2">4</text>
<text x="86.2" y="93.8">A1</text>
<text x="94" y="93.8">Y1</text>
<text x="101.1" y="95.2">16</text>
<text x="101.1" y="92.7">18</text>
<text x="80.5" y="97.7">6</text>
<text x="80.5" y="100.2">8</text>
<text x="86.2" y="96.3">A2</text>
<text x="86.2" y="98.8">A3</text>
<text x="86.2" y="101.3">A4</text>
<text x="94" y="101.3">Y4</text>
<text x="94" y="98.8">Y3</text>
<text x="94" y="96.3">Y2</text>
<text x="101.1" y="100.2">12</text>
<text x="101.1" y="97.7">14</text>
<text x="80.5" y="105.1">1</text>
<text x="86.2" y="106.2">G</text>
<text x="79.3" y="117.5">13</text>
<text x="79.3" y="120">15</text>
<text x="79.5" y="115">11</text>
<text x="86.2" y="116.1">A1</text>
<text x="86.2" y="118.6">A2</text>
<text x="94" y="118.6">Y2</text>
<text x="94" y="116.1">Y1</text>
<text x="101.1" y="120">5</text>
<text x="101.1" y="117.5">7</text>
<text x="101.1" y="115">9</text>
<text x="184.6" y="115">4</text>
<text x="184.6" y="120">5</text>
<text x="205.2" y="117.5">6</text>
<text x="223.1" y="120">13</text>
<text x="239.9" y="120">12</text>
<text x="79.3" y="122.5">17</text>
<text x="86.2" y="121.1">A3</text>
<text x="86.2" y="123.6">A4</text>
<text x="94" y="123.6">Y4</text>
<text x="94" y="121.1">Y3</text>
<text x="101.1" y="122.5">3</text>
<text x="79.3" y="127.4">19</text>
<text x="86.2" y="128.5">G</text>
<text x="184.6" y="132.4">3</text>
<text x="200.2" y="132.4">4</text>
<text x="224.2" y="132.4">5</text>
<text x="239.9" y="132.4">6</text>
<text x="184.6" y="144.8">5</text>
<text x="200.2" y="144.8">6</text>
<text x="223.2" y="144.8">11</text>
<text x="239.9" y="144.8">10</text>
</g>
<g font-size="1.6" fill="#808080">
<text x="68.2" y="93.6">ID0</text>
<text x="68.2" y="101">ID6</text>
<text x="68.2" y="98.5">ID4</text>
<text x="68.2" y="96.1">ID2</text>
<text x="68.2" y="115.9">ID7</text>
<text x="68.2" y="118.4">ID5</text>
<text x="68.2" y="120.8">ID3</text>
<text x="68.2" y="123.3">ID1</text>
<text x="42.9" y="128.3">CSIDR/2.3D</text>
</g>
</svg>
